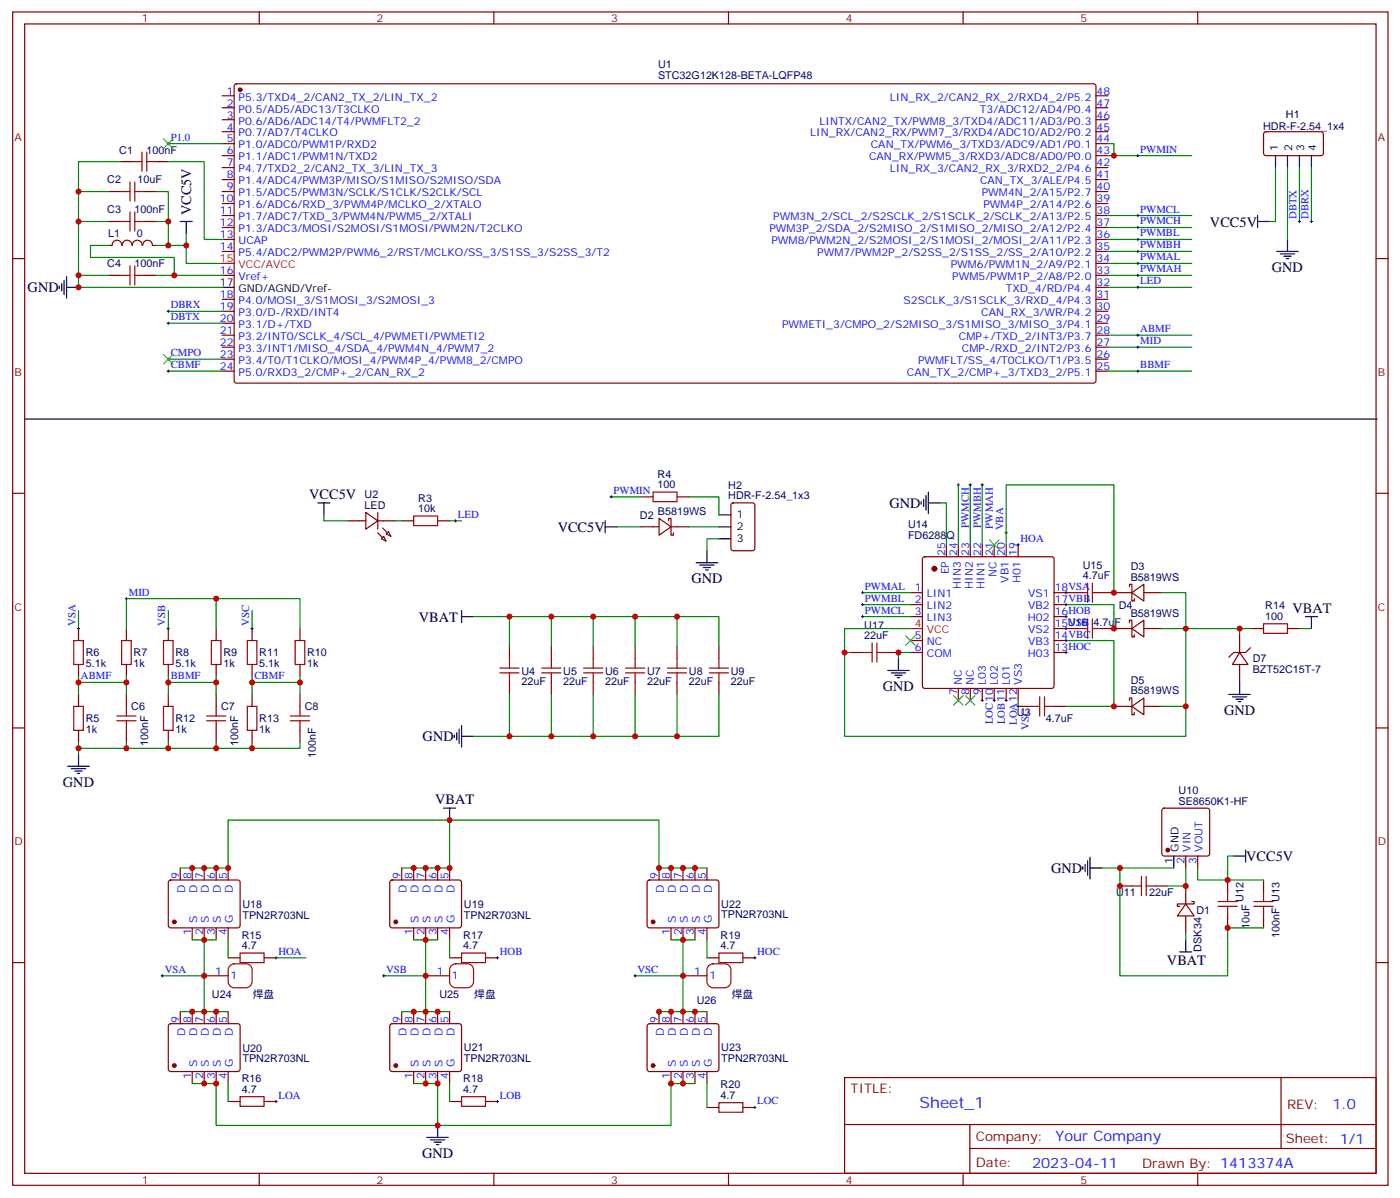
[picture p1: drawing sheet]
<svg xmlns="http://www.w3.org/2000/svg" width="413mm" height="353mm" viewBox="0 0 413 353" stroke-linecap="round" stroke-linejoin="round" font-family="sans-serif">
<g fill="none" stroke="#870000" stroke-width=".35">
<path d="M3.7 3.5h405.4v345.7h-405.4zM7.3 7.1h398.3v338.6h-398.3zM76.4 3.5v3.6M145.6 3.5v3.6M214.7 3.5v3.6M283.8 3.5v3.6M353 3.5v3.6M65.5 28.2h3.5M65.5 31.8h3.5M65.5 35.3h3.5M65.5 38.8h3.5M69.2 24.9l.5-.2h252.9l.4 .7-.1 87.1-.6 .4-252.9-.1-.4-.6v-86.8z"/>
<path d="M323 28.2h3.5M323 31.8h3.5M323 35.3h3.5M323 38.8h3.5M372.6 39l.5-.2 16.5 .1 .4 .6v5.9l-.7 .5-16.5-.1-.4-.6v-5.7zM32 56.4h3.5M35.5 47.6h3.5M42.5 56.4h3.6M46.1 47.6h3.5M65.5 42.3h3.5M65.5 45.9h3.5M65.5 49.4h3.5"/>
<path d="M65.5 52.9h3.5M65.5 56.4h3.5M65.5 60h3.5M323 42.3h3.5M323 45.9h3.5M323 49.4h3.5M323 52.9h3.5M323 56.4h3.5M323 60h3.5M3.7 76.2h3.6M32 65.3h3.5M32 72.3h1"/>
<path d="M33.1 72.3a1.41 1.41 0 0 1 1.4-1.5 1.41 1.41 0 0 1 1.4 1.5M36.1 72.3a1.41 1.41 0 0 1 1.4-1.5 1.41 1.41 0 0 1 1.4 1.5M39 72.3a1.41 1.41 0 0 1 1.4-1.5 1.41 1.41 0 0 1 1.5 1.5M42.1 72.3a1.41 1.41 0 0 1 1.4-1.5 1.41 1.41 0 0 1 1.4 1.5M42.5 65.3h3.6M45 72.3h1.1M65.5 63.5h3.5M65.5 67h3.5M65.5 70.6h3.5M65.5 74.1h3.5M323 63.5h3.5M323 67h3.5"/>
<path d="M323 70.6h3.5M323 74.1h3.5M323 77.6h3.5M405.6 76.2h3.5M32 81.1h3.5M42.5 81.1h3.6M65.5 81.1h3.5M65.5 88.2h3.5M65.5 91.7h3.5M65.5 95.2h3.5M65.5 98.8h3.5M323 81.1h3.5"/>
<path d="M323 88.2h3.5M323 91.7h3.5M323 95.2h3.5M323 98.8h3.5M323 84.7h3.5M65.5 102.3h3.5M65.5 105.8h3.5M65.5 109.4h3.5M323 102.3h3.5M323 105.8h3.5M323 109.4h3.5M3.7 145.3h3.6"/>
<path d="M102.5 153.5h5.3M107.8 151l3.5 2.5-3.5 2.4zM111.3 153.5h5.3M111.3 151v4.9M112.4 158.7l.7-.7 .7 1.5zM113.8 157.3l.7-.7 .7 1.4zM118.4 153.5h3.5M129 153.5h3.5M188.9 146.4h3.6M188.9 155.2h5.3M194.2 152.8l3.6 2.4-3.6 2.5zM197.1 153.5v-.7h.7v4.9h.7v-.7"/>
<path d="M197.8 155.2h5.3M199.5 146.4h3.6M215.6 148.4l.5-.2h5.7l.6 .4 .1 13-.5 .6-5.9 .1-.6-.5-.1-12.9zM405.6 145.3h3.5M268.3 174.6h3.6M268.3 178.2h3.6M272.1 164.2l.5-.2h37.4l.4 .2 .3 .5v37.4l-.3 .5-.4 .2h-37.4l-.5-.2-.2-.5v-37.4zM278.9 160.5v3.5M282.4 160.5v3.5M286 160.5v3.5M289.5 160.5v3.5M293 160.5v3.5"/>
<path d="M296.5 160.5v3.5M300.1 160.5v3.5M310.7 174.6h7M310.7 178.2h3.5M324.8 174.6h8.8M332.9 172.9v-.7h.7v4.9h.7v-.7M333.6 174.6l3.5-2.4v4.9zM337.1 174.6h5.3M23.1 185.2v3.5M23.1 195.8v3.5M37.3 185.2v3.5M37.3 195.8v3.5"/>
<path d="M49.6 185.2v3.5M49.6 195.8v3.5M63.7 185.2v3.5M63.7 195.8v3.5M74.3 185.2v3.5M74.3 195.8v3.5M88.4 185.2v3.5M88.4 195.8v3.5M150.1 190.5v3.5M162.5 190.5v3.5M174.8 190.5v3.5M187.2 190.5v3.5"/>
<path d="M199.5 190.5v3.5M211.9 190.5v3.5M250.7 192.3h3.5M261.3 192.3h3.5M268.3 181.7h3.6M268.3 188.7h3.6M268.3 192.3h3.6M310.7 181.7h3.5M310.7 188.7h3.5M310.7 192.3h3.5M310.7 185.2h7M324.8 185.2h8.8"/>
<path d="M332.9 183.4v-.7h.7v5h.7v-.7M333.6 185.2l3.5-2.5v5zM337.1 185.2h5.3M365.3 192.3l2.5 3.5h-4.6zM365.3 187v5.3M365.3 195.8v5.3M368.5 190.9l-1.4 1.4h-3.5l-1.4 1.4M368.9 185.2h3.5M379.4 185.2h3.6M3.7 214.5h3.6M23.1 204.6v3.5M23.1 215.2v3.5"/>
<path d="M37.3 204.6v3.5M37.3 215.2v3.5M49.6 204.6v3.5M49.6 215.2v3.5M63.7 204.6v3.5M63.7 215.2v3.5M74.3 204.6v3.5M74.3 215.2v3.5M88.4 204.6v3.5M88.4 215.2v3.5M150.1 201.1v3.5M162.5 201.1v3.5"/>
<path d="M174.8 201.1v3.5M187.2 201.1v3.5M199.5 201.1v3.5M211.9 201.1v3.5M282.4 202.8v3.6M286 202.8v3.6M289.5 202.8v3.6M293 202.8v3.6M296.5 202.8v3.6M300.1 202.8v3.6M300.1 208.1h3.5M310.7 208.1h3.5"/>
<path d="M328.3 208.1h5.3M332.9 206.4v-.7h.7v4.9h.7v-.7M333.6 208.1l3.5-2.4v4.9zM337.1 208.1h5.3M405.6 214.5h3.5M342.6 238.3l.5-.2h12.7l.5 .2 .2 .5v12.7l-.2 .5-.5 .2h-12.7l-.5-.2-.2-.5v-12.7zM49.8 259.5l.5-.2h20l.5 .7-.1 13-.6 .4-20.1-.1-.4-.6v-12.7zM53.1 255.8v3.5M56.7 255.8v3.5M60.2 255.8v3.5M63.7 255.8v3.5M67.2 255.8v3.5"/>
<path d="M115.1 259.5l.5-.2h20l.4 .7v13l-.7 .4-20-.1-.4-.6v-12.7zM118.4 255.8v3.5M121.9 255.8v3.5M125.4 255.8v3.5M129 255.8v3.5M132.5 255.8v3.5M190.9 259.5l.5-.2h20l.5 .7-.1 13-.6 .4-20.1-.1-.4-.6v-12.7zM194.2 255.8v3.5M197.8 255.8v3.5M201.3 255.8v3.5M204.8 255.8v3.5M208.4 255.8v3.5"/>
<path d="M349.5 252.2v3.6M353 252.2v3.6M361.8 259.3v3.5M372.4 259.3v3.5M56.7 273.4v3.5M60.2 273.4v3.5M63.7 273.4v3.5M67.2 273.4v3.5M121.9 273.4v3.5M125.4 273.4v3.5M129 273.4v3.5M132.5 273.4v3.5"/>
<path d="M197.8 273.4v3.5M201.3 273.4v3.5M204.8 273.4v3.5M208.4 273.4v3.5M330.1 261.1h3.5M340.6 261.1h3.6M349.5 266.3l2.4 3.6h-4.9zM349.5 261.1v5.2M349.5 269.9v5.3M351.2 265.6h.7v.7h-4.9v.8h.7M361.8 269.9v3.5M372.4 269.9v3.5"/>
<path d="M3.7 283.6h3.6M53.1 298.1v3.5M56.7 298.1v3.5M60.2 298.1v3.5M60.2 287.5h7M63.7 298.1v3.5M67.2 298.1v3.5M67.2 282.2h3.6M77.8 282.2h3.6M118.4 298.1v3.5M121.9 298.1v3.5M125.4 298.1v3.5"/>
<path d="M125.4 287.5h7.1M129 298.1v3.5M132.5 298.1v3.5M132.5 282.2h3.5M143.1 282.2h3.5M194.2 298.1v3.5M197.8 298.1v3.5M201.3 298.1v3.5M201.3 287.5h7.1M204.8 298.1v3.5M208.4 298.1v3.5M208.4 282.2h3.5"/>
<path d="M218.9 282.2h3.6M405.6 283.6h3.5M49.8 301.8l.5-.2 20 .1 .5 .6-.1 13-.6 .4h-20.1l-.4-.7v-12.7zM56.7 315.7v3.6M60.2 315.7v3.6M63.7 315.7v3.6M67.2 315.7v3.6M115.1 301.8l.5-.2 20 .1 .4 .6v13l-.7 .4h-20l-.4-.7v-12.7zM121.9 315.7v3.6M125.4 315.7v3.6M129 315.7v3.6M132.5 315.7v3.6"/>
<path d="M190.9 301.8l.5-.2 20 .1 .5 .6-.1 13-.6 .4h-20.1l-.4-.7v-12.7zM197.8 315.7v3.6M201.3 315.7v3.6M204.8 315.7v3.6M208.4 315.7v3.6M248.9 317.5h156.7v28.2h-156.7zM377.5 317.5l.1 20.9M67.2 324.6h3.6M77.8 324.6h3.6M132.5 324.6h3.5M143.1 324.6h3.5M208.4 326.3h3.5"/>
<path d="M218.9 326.3h3.6M249 331.3h156.4M285.8 338.4h119.6M285.8 331.3v14.2M76.4 345.7v3.5M145.6 345.7v3.5M214.7 345.7v3.5M283.8 345.7v3.5M353 345.7v3.5"/>
</g>
<g fill="#870000" stroke="#870000" stroke-width=".35">
<path d="M112.7 155.6l1.5 1.4z"/>
<path d="M111.3 157l1.4 1.4z"/>
<circle cx="70.8" cy="26.5" r=".53"/>
<circle cx="344.2" cy="250.5" r=".53"/>
<circle cx="275.4" cy="167.6" r=".71"/>
<circle cx="51.4" cy="271.6" r=".53"/>
<circle cx="116.6" cy="271.6" r=".53"/>
<circle cx="51.4" cy="314" r=".53"/>
<circle cx="116.6" cy="314" r=".53"/>
<circle cx="192.5" cy="271.6" r=".53"/>
<circle cx="192.5" cy="314" r=".53"/>
</g>
<path d="M65.5 77.6h3.5M268.3 185.2h3.6" fill="none" stroke="#f00" stroke-width=".35"/>
<g fill="none" stroke="#000" stroke-width=".35">
<path d="M375.9 45.9v3.5M379.4 45.9v3.5M383 45.9v3.5M386.5 45.9v3.5M53.1 65.3h3.6M54.9 65.3v3.5M370.6 65.3h3.6M370.6 63.5v3.5M376.3 74.1h6.3M377.3 74.8h4.3M378.4 75.5h2.1M379.1 76.2h.7"/>
<path d="M379.4 70.6v3.5M17.5 84.3v.7M18.2 83.6v2.1M18.9 82.6v4.2M19.6 84.7h3.5M19.6 81.5v6.3M65.5 84.7h3.5M7.3 123.5h398.6M93.7 148.2h3.5M95.5 148.2v3.5M178.4 155.2h3.5M178.4 153.5v3.5"/>
<path d="M211.9 158.7h3.5M211.9 151.7h3.5M211.9 155.2h3.5M271.5 147.8v.7M272.2 147.1v2.1M272.9 146v4.3M273.6 148.2h3.5M273.6 145v6.3M136 179.9v3.5M205.2 165.8h6.3M206.2 166.5h4.3M207.3 167.2h2.1"/>
<path d="M208 167.9h.7M208.4 162.3v3.5M136 181.7h3.6M261.6 197.6h6.4M262.7 198.3h4.2M263.7 199h2.2M264.4 199.7h.7M264.8 194v3.6M384.7 181.7h3.6M386.5 181.7v3.5M133.9 216.6v.7M134.6 215.9v2.1"/>
<path d="M135.3 214.8v4.3M136 213.8v6.3M136 217h3.6M362.2 204.6h6.3M363.2 205.3h4.3M364.3 206h2.1M365 206.7h.7M365.3 201.1v3.5M20 225.8h6.3M21 226.5h4.3M22.1 227.2h2.1M22.8 227.9h.7"/>
<path d="M23.1 222.2v3.6M130.7 238.1h3.6M132.5 238.1v3.6M319.1 255.4v.7M319.8 254.7v2.1M320.5 253.6v4.3M321.2 255.8h3.6M321.2 252.6v6.3M345.9 252.2v3.6M363.6 252.2h3.5M367.1 250.5v3.5M349.5 276.9v3.6"/>
<path d="M347.7 280.5h3.5M125.8 335.1h6.4M126.9 335.8h4.2M127.9 336.5h2.1M128.6 337.3h.7M129 331.6v3.5"/>
</g>
<g fill="none" stroke="#a10000" stroke-width=".35">
<path d="M35.5 56.4h2.8M38.3 53.6v5.7M39 47.6h2.8M39.7 53.6v5.7M39.7 56.4h2.8M41.8 44.8v5.6M43.3 47.6h2.8M43.3 44.8v5.6M35.5 65.3h2.8M38.3 62.4v5.7M38.3 78.3v5.7M39.7 62.4v5.7"/>
<path d="M39.7 78.3v5.7M39.7 65.3h2.8M35.5 81.1h2.8M39.7 81.1h2.8M121.9 152h7.1v2.9h-7.1zM192.5 145h7v2.8h-7zM317.7 174.6h2.8M320.5 171.8v5.6M321.9 174.6h2.9M321.9 171.8v5.6M21.7 188.7h2.9v7.1h-2.9zM35.8 188.7h2.9v7.1h-2.9z"/>
<path d="M48.2 188.7h2.8v7.1h-2.8zM62.3 188.7h2.8v7.1h-2.8zM72.9 188.7h2.8v7.1h-2.8zM87 188.7h2.8v7.1h-2.8zM147.3 196.8h5.7M147.3 198.3h5.7M150.1 194v2.8M150.1 198.3v2.8M159.7 196.8h5.6M159.7 198.3h5.6M162.5 194v2.8M162.5 198.3v2.8"/>
<path d="M172 196.8h5.7M172 198.3h5.7M174.8 194v2.8M174.8 198.3v2.8M184.4 196.8h5.6M184.4 198.3h5.6M187.2 194v2.8M187.2 198.3v2.8M196.7 196.8h5.7M196.7 198.3h5.7M199.5 194v2.8M199.5 198.3v2.8"/>
<path d="M209.1 196.8h5.6M209.1 198.3h5.6M211.9 194v2.8M211.9 198.3v2.8M254.2 192.3h2.8M257 189.4v5.7M258.4 189.4v5.7M258.4 192.3h2.9M317.7 185.2h2.8M320.5 182.4v5.6M321.9 182.4v5.6M321.9 185.2h2.9"/>
<path d="M372.4 183.8h7v2.8h-7zM21.7 208.1h2.9v7.1h-2.9zM34.4 212.4h5.7M34.4 211h5.7M37.3 208.1v2.9M37.3 212.4v2.8M48.2 208.1h2.8v7.1h-2.8zM60.9 212.4h5.6M60.9 211h5.6M63.7 208.1v2.9M63.7 212.4v2.8M72.9 208.1h2.8v7.1h-2.8z"/>
<path d="M85.6 212.4h5.6M85.6 211h5.6M88.4 208.1v2.9M88.4 212.4v2.8M303.6 208.1h2.8M306.4 205.3v5.7M307.8 208.1h2.9M307.8 205.3v5.7M336.4 258.2v5.7M337.8 258.2v5.7M333.6 261.1h2.8M337.8 261.1h2.8"/>
<path d="M359 265.6h5.6M359 267.1h5.6M361.8 262.8v2.8M361.8 267.1v2.8M369.6 265.6h5.6M369.6 267.1h5.6M372.4 262.8v2.8M372.4 267.1v2.8M70.8 280.8h7v2.8h-7zM136 280.8h7.1v2.8h-7.1zM211.9 280.8h7v2.8h-7zM70.8 323.1h7v2.9h-7z"/>
<path d="M136 323.1h7.1v2.9h-7.1zM211.9 324.9h7v2.8h-7z"/>
</g>
<g fill="none" stroke="#008700" stroke-width=".35">
<path d="M23.1 56.4h8.9M35.5 47.6h-12.4v37.1h42.4M46.1 56.4h3.5v15.9M49.6 47.6h10.6v23h5.3M49.6 42.3h15.9M326.5 42.3h1.8v3.6M326.5 45.9h24.7M375.9 49.4v15.9h-1.7M379.4 49.4v21.2M383 49.4v15.9M386.5 49.4v15.9M23.1 65.3h8.9"/>
<path d="M32 72.3h-5.3v3.5h24.7v5.3M46.1 65.3h3.5M46.1 72.3h8.8M54.9 68.8v8.8h10.6M326.5 70.6h24.7M326.5 74.1h24.7M326.5 77.6h24.7M326.5 63.5h24.7M326.5 67h24.7M23.1 81.1h8.9M46.1 81.1h19.4M49.6 91.7h15.9"/>
<path d="M49.6 95.2h15.9M326.5 81.1h24.7M326.5 84.7h24.7M326.5 98.8h24.7M49.6 105.8h15.9M49.6 109.4h15.9M326.5 109.4h24.7M326.5 102.3h24.7M95.5 151.7v1.8h7M116.6 153.5h1.8M132.5 153.5h3.5M180.1 146.4h8.8"/>
<path d="M181.9 155.2h7M203.1 146.4h8.8v5.3M203.1 155.2h8.8M211.9 158.7h-3.5v3.6M277.1 148.2h1.8v12.3M282.4 142.9v17.6M286 142.9v17.6M289.5 142.9v17.6M23.1 179.9v5.3M49.6 179.9v5.3M63.7 176.4v8.8M74.3 179.9v5.3"/>
<path d="M254.2 174.6h14.1M254.2 178.2h14.1M296.5 160.5v-17.6h31.8v31.7M314.2 178.2h14.1v7M342.4 174.6h7.1v10.6h-7.1M23.1 199.3v1.8h14.2v3.5M37.3 185.2v-8.8h51.1v8.8M37.3 199.3v1.8M49.6 199.3v1.8h14.1v3.5M63.7 199.3v1.8M74.3 199.3v1.8h14.1v3.5M88.4 199.3v1.8"/>
<path d="M139.6 181.7h10.5M162.5 181.7h-12.4v8.8M174.8 181.7h-12.3v8.8M187.2 181.7h-12.4v8.8M199.5 190.5v-8.8h12.4v8.8M199.5 181.7h-12.3v8.8M248.9 192.3h1.8M254.2 181.7h14.1M268.3 192.3h-3.5v1.7M268.3 185.2h-19.4v31.8h100.6v-8.9M314.2 188.7h14.1v19.4h-14.1M365.3 185.2h-15.8v22.9h-7.1"/>
<path d="M368.9 185.2h-3.6v1.8M383 185.2h3.5M23.1 201.1v3.5M23.1 218.7v3.5M37.3 218.7v1.8h-14.2M49.6 218.7v1.8h-12.3M49.6 201.1v3.5M63.7 218.7v1.8h-14.1M74.3 218.7v1.8h-10.6M74.3 201.1v3.5M88.4 218.7v1.8h-14.1M139.6 217h10.5"/>
<path d="M150.1 204.6v12.4h12.4M162.5 204.6v12.4h12.3M174.8 204.6v12.4h12.4M187.2 204.6v12.4h12.3M199.5 204.6v12.4h12.4v-12.4M300.1 206.4v1.7M53.1 255.8h14.1v-14.1h65.3v14.1h-14.1M132.5 241.7h61.7v14.1h14.2M324.8 255.8h21.1M330.1 255.8v31.7h31.7v-14.1h10.6M349.5 255.8v5.3h-5.3M353 255.8v3.5h19.4"/>
<path d="M363.6 252.2h-1.8v7.1M56.7 276.9h3.5v21.2M60.2 276.9h3.5M67.2 276.9v5.3M121.9 276.9h3.5v21.2h-7M125.4 276.9h3.6M132.5 276.9v5.3M197.8 276.9h3.5v21.2h-7.1v1.8M201.3 276.9h3.5M208.4 276.9v5.3M349.5 275.2v1.7M47.8 287.5h12.4"/>
<path d="M53.1 298.1h14.1M81.4 282.2h8.8M113.1 287.5h12.3M125.4 298.1h7.1M187.2 287.5h14.1M201.3 298.1h7.1M56.7 319.3h7v12.3h134.1v-12.3h7M67.2 319.3v5.3M121.9 319.3h7.1v12.3M132.5 319.3v5.3M208.4 319.3v7"/>
</g>
<g fill="none" stroke="#000" stroke-width=".29">
<path d="M49.2 42.3h.8M49.6 42v.7M335 45.9h.7M335.4 45.5v.7M335 70.6h.7M335 74.1h.7M335 77.6h.7M335 63.5h.7M335 67h.7M335.4 63.1v.8M335.4 66.7v.7M335.4 70.2v.7"/>
<path d="M335.4 73.7v.7M335.4 77.3v.7M382.6 65.3h.7M383 64.9v.7M386.2 65.3h.7M386.5 64.9v.7M49.2 91.7h.8M49.2 95.2h.8M49.6 91.4v.7M49.6 94.9v.7M335 81.1h.7M335 84.7h.7"/>
<path d="M335 98.8h.7M335.4 80.8v.7M335.4 84.3v.7M335.4 98.4v.7M49.2 105.8h.8M49.2 109.4h.8M49.6 105.5v.7M49.6 109v.7M335 109.4h.7M335 102.3h.7M335.4 102v.7M335.4 109v.7"/>
<path d="M133.9 153.5h.7M134.3 153.1v.7M179.8 146.4h.7M180.1 146v.8M282.1 142.9h.7M282.4 142.5v.7M285.6 142.9h.7M286 142.5v.7M289.1 142.9h.7M289.5 142.5v.7M296.2 157h.7M296.5 156.6v.7"/>
<path d="M36.9 176.4h.7M37.3 176v.7M253.9 174.6h.7M253.9 178.2h.7M254.2 174.3v.7M254.2 177.8v.7M299.7 160.5h.7M300.1 160.2v.7M313.8 174.6h.7M313.8 178.2h.7M314.2 174.3v.7M314.2 177.8v.7"/>
<path d="M22.8 185.2h.7M23.1 184.9v.7M49.2 185.2h.8M49.6 184.9v.7M73.9 185.2h.7M74.3 184.9v.7M253.9 181.7h.7M254.2 181.3v.7M313.8 185.2h.7M313.8 181.7h.7M313.8 192.3h.7M313.8 188.7h.7"/>
<path d="M314.2 181.3v.7M314.2 184.9v.7M314.2 188.4v.7M314.2 191.9v.7M22.8 201.1h.7M23.1 200.7v.7M49.2 201.1h.8M49.6 200.7v.7M73.9 201.1h.7M74.3 200.7v.7M289.1 206.4h.7M289.5 206v.7"/>
<path d="M292.7 206.4h.7M293 206v.7M296.2 206.4h.7M296.5 206v.7M299.7 208.1h.7M300.1 207.8v.7M47.5 287.5h.7M47.8 287.2v.7M81 282.2h.7M81.4 281.9v.7M112.7 287.5h.8M113.1 287.2v.7"/>
<path d="M146.3 282.2h.7M146.6 281.9v.7M186.8 287.5h.7M187.2 287.2v.7M222.1 282.2h.7M222.5 281.9v.7M81 324.6h.7M81.4 324.2v.7M146.3 324.6h.7M146.6 324.2v.7M222.1 326.3h.7M222.5 326v.7"/>
</g>
<path d="M48.2 40.9l2.8 2.8M51 40.9l-2.8 2.8M48.2 104.4l2.8 2.8M51 104.4l-2.8 2.8M291.6 159.1l2.8 2.8M294.4 159.1l-2.8 2.8M266.9 187.3l2.8 2.8M269.7 187.3l-2.8 2.8M281 205l2.8 2.8M283.8 205l-2.8 2.8M284.6 205l2.8 2.8M287.4 205l-2.8 2.8" fill="none" stroke="#3c3" stroke-width=".35"/>
<path d="M67.8 284.5l1.2-.5h3.5a1.76 1.76 0 0 1 1.8 1.7v3.6a1.89 1.89 0 0 1-1.8 1.7h-3.5a1.89 1.89 0 0 1-1.8-1.7v-3.6zM133.1 284.5l1.2-.5h3.5a1.76 1.76 0 0 1 1.8 1.7v3.6a1.89 1.89 0 0 1-1.8 1.7h-3.5a1.89 1.89 0 0 1-1.8-1.7v-3.6zM208.9 284.5l1.2-.5h3.5a1.76 1.76 0 0 1 1.8 1.7v3.6a1.89 1.89 0 0 1-1.8 1.7h-3.5a1.89 1.89 0 0 1-1.7-1.7v-3.6z" fill="none" stroke="#630" stroke-width=".35"/>
<g fill="#c00">
<circle cx="23.1" cy="81.1" r=".88"/>
<circle cx="23.1" cy="56.4" r=".88"/>
<circle cx="23.1" cy="65.3" r=".88"/>
<circle cx="54.9" cy="72.3" r=".88"/>
<circle cx="49.6" cy="72.3" r=".88"/>
<circle cx="49.6" cy="65.3" r=".88"/>
<circle cx="51.4" cy="81.1" r=".88"/>
<circle cx="328.3" cy="45.9" r=".88"/>
<circle cx="23.1" cy="84.7" r=".88"/>
<circle cx="23.1" cy="220.5" r=".88"/>
<circle cx="37.3" cy="220.5" r=".88"/>
<circle cx="49.6" cy="220.5" r=".88"/>
<circle cx="63.7" cy="220.5" r=".88"/>
<circle cx="74.3" cy="220.5" r=".88"/>
<circle cx="23.1" cy="201.1" r=".88"/>
<circle cx="37.3" cy="201.1" r=".88"/>
<circle cx="63.7" cy="201.1" r=".88"/>
<circle cx="49.6" cy="201.1" r=".88"/>
<circle cx="74.3" cy="201.1" r=".88"/>
<circle cx="88.4" cy="201.1" r=".88"/>
<circle cx="63.7" cy="176.4" r=".88"/>
<circle cx="199.5" cy="181.7" r=".88"/>
<circle cx="187.2" cy="181.7" r=".88"/>
<circle cx="174.8" cy="181.7" r=".88"/>
<circle cx="162.5" cy="181.7" r=".88"/>
<circle cx="199.5" cy="217" r=".88"/>
<circle cx="187.2" cy="217" r=".88"/>
<circle cx="174.8" cy="217" r=".88"/>
<circle cx="162.5" cy="217" r=".88"/>
<circle cx="150.1" cy="217" r=".88"/>
<circle cx="150.1" cy="181.7" r=".88"/>
<circle cx="361.8" cy="259.3" r=".88"/>
<circle cx="349.5" cy="261.1" r=".88"/>
<circle cx="330.1" cy="255.8" r=".88"/>
<circle cx="330.1" cy="261.1" r=".88"/>
<circle cx="361.8" cy="273.4" r=".88"/>
<circle cx="328.3" cy="185.2" r=".88"/>
<circle cx="328.3" cy="208.1" r=".88"/>
<circle cx="349.5" cy="185.2" r=".88"/>
<circle cx="365.3" cy="185.2" r=".88"/>
<circle cx="264.8" cy="192.3" r=".88"/>
<circle cx="132.5" cy="241.7" r=".88"/>
<circle cx="60.2" cy="298.1" r=".88"/>
<circle cx="63.7" cy="298.1" r=".88"/>
<circle cx="129" cy="331.6" r=".88"/>
<circle cx="125.4" cy="298.1" r=".88"/>
<circle cx="201.3" cy="298.1" r=".88"/>
<circle cx="60.2" cy="276.9" r=".88"/>
<circle cx="56.7" cy="298.1" r=".88"/>
<circle cx="125.4" cy="276.9" r=".88"/>
<circle cx="121.9" cy="298.1" r=".88"/>
<circle cx="129" cy="298.1" r=".88"/>
<circle cx="201.3" cy="276.9" r=".88"/>
<circle cx="194.2" cy="298.1" r=".88"/>
<circle cx="197.8" cy="298.1" r=".88"/>
<circle cx="204.8" cy="298.1" r=".88"/>
<circle cx="60.2" cy="287.5" r=".88"/>
<circle cx="125.4" cy="287.5" r=".88"/>
<circle cx="201.3" cy="287.5" r=".88"/>
<circle cx="56.7" cy="255.8" r=".88"/>
<circle cx="60.2" cy="255.8" r=".88"/>
<circle cx="63.7" cy="255.8" r=".88"/>
<circle cx="67.2" cy="255.8" r=".88"/>
<circle cx="121.9" cy="255.8" r=".88"/>
<circle cx="125.4" cy="255.8" r=".88"/>
<circle cx="132.5" cy="255.8" r=".88"/>
<circle cx="129" cy="255.8" r=".88"/>
<circle cx="60.2" cy="319.3" r=".88"/>
<circle cx="63.7" cy="319.3" r=".88"/>
<circle cx="125.4" cy="319.3" r=".88"/>
<circle cx="129" cy="319.3" r=".88"/>
<circle cx="197.8" cy="319.3" r=".88"/>
<circle cx="201.3" cy="319.3" r=".88"/>
<circle cx="328.3" cy="174.6" r=".88"/>
<circle cx="194.2" cy="255.8" r=".88"/>
<circle cx="197.8" cy="255.8" r=".88"/>
<circle cx="201.3" cy="255.8" r=".88"/>
<circle cx="204.8" cy="255.8" r=".88"/>
<circle cx="349.5" cy="208.1" r=".88"/>
<circle cx="248.9" cy="192.3" r=".88"/>
</g>
<text font-size="4.6" fill="#00f" x="271" y="326.5">Sheet_1</text>
<g font-size="4.2">
<text x="56.3" y="63.4" transform="rotate(-90 56.3 63.4)">VCC5V</text>
<text x="356.6" y="66.7">VCC5V</text>
<text x="374.9" y="80.2">GND</text>
<text x="8.1" y="86.1">GND</text>
<text x="91.1" y="147.1">VCC5V</text>
<text x="262.1" y="149.6">GND</text>
<text x="164.4" y="156.7">VCC5V</text>
<text x="203.8" y="171.9">GND</text>
<text x="123.4" y="183.2">VBAT</text>
<text x="381" y="180.6">VBAT</text>
<text x="260.2" y="203.7">GND</text>
<text x="360.8" y="210.7">GND</text>
<text x="124.6" y="218.4">GND</text>
<text x="18.6" y="231.9">GND</text>
<text x="128.3" y="236.9">VBAT</text>
<text x="309.8" y="257.2">GND</text>
<text x="367.3" y="253.7">VCC5V</text>
<text x="343.9" y="284.4">VBAT</text>
<text x="124.4" y="341.2">GND</text>
</g>
<g font-size="4.2" fill="#00f">
<text x="392.7" y="326.8">1.0</text>
<text x="311.1" y="336.3">Your Company</text>
<text x="304.2" y="344.1">2023-04-11</text>
</g>
<g font-size="3.9" fill="#800">
<text x="250.7" y="322.1">TITLE:</text>
<text x="379.3" y="326.8">REV:</text>
<text x="287.6" y="336.3">Company:</text>
<text x="379" y="336.9">Sheet: 1/1</text>
<text x="287.6" y="344">Date:</text>
<text x="336.6" y="344">Drawn By: 1413374A</text>
</g>
<g font-size="3.2" fill="#800">
<text x="41.8" y="6.5">1</text>
<text x="111" y="6.5">2</text>
<text x="180.1" y="6.5">3</text>
<text x="249.3" y="6.5">4</text>
<text x="318.4" y="6.5">5</text>
<text x="4.3" y="41.6">A</text>
<text x="406.1" y="41.6">A</text>
<text x="4.3" y="110.8">B</text>
<text x="406.1" y="110.8">B</text>
<text x="4.3" y="179.9">C</text>
<text x="406.1" y="179.9">C</text>
<text x="4.3" y="249.1">D</text>
<text x="406.1" y="249.1">D</text>
<text x="41.8" y="348.7">1</text>
<text x="111" y="348.7">2</text>
<text x="180.1" y="348.7">3</text>
<text x="249.3" y="348.7">4</text>
<text x="318.4" y="348.7">5</text>
</g>
<g font-size="3.2" fill="#000080">
<text x="194" y="23.4">STC32G12K128-BETA-LQFP48</text>
<text x="194" y="20.1">U1</text>
<text x="379" y="34.8">H1</text>
<text x="372.3" y="38.2">HDR-F-2.54_1x4</text>
<text x="35.1" y="45.2">C1</text>
<text x="43.2" y="45.2">100nF</text>
<text x="31.6" y="54.1">C2</text>
<text x="40.6" y="54.1">10uF</text>
<text x="31.6" y="62.9">C3</text>
<text x="39.6" y="62.9">100nF</text>
<text x="31.9" y="69.9">L1</text>
<text x="40.3" y="69.9">0</text>
<text x="31.6" y="78.8">C4</text>
<text x="39.6" y="78.8">100nF</text>
<text x="193.8" y="143.9">100</text>
<text x="193.8" y="140.9">R4</text>
<text x="107.5" y="149.9">LED</text>
<text x="107.5" y="146.8">U2</text>
<text x="123.3" y="148">R3</text>
<text x="214.6" y="147.1">HDR-F-2.54_1x3</text>
<text x="214.6" y="144.1">H2</text>
<text x="123.3" y="151">10k</text>
<text x="188.6" y="152.8">D2</text>
<text x="193.9" y="151.7">B5819WS</text>
<text x="267.6" y="155.6">U14</text>
<text x="267.6" y="158.7">FD6288Q</text>
<text x="319.1" y="167.7">U15</text>
<text x="319.1" y="170.7">4.7uF</text>
<text x="333.2" y="171.1">B5819WS</text>
<text x="333.2" y="168">D3</text>
<text x="329.7" y="179.3">D4</text>
<text x="372.9" y="179.5">R14</text>
<text x="254.7" y="185.2">U17</text>
<text x="322.3" y="184.6">4.7uF</text>
<text x="333.2" y="181.7">B5819WS</text>
<text x="372.9" y="182.7">100</text>
<text x="254.7" y="188.4">22uF</text>
<text x="25.3" y="196.6">5.1k</text>
<text x="25.3" y="193.4">R6</text>
<text x="39.4" y="196.6">1k</text>
<text x="39.4" y="193.4">R7</text>
<text x="51.7" y="196.6">5.1k</text>
<text x="51.7" y="193.4">R8</text>
<text x="65.8" y="196.6">1k</text>
<text x="65.8" y="193.4">R9</text>
<text x="76.4" y="196.6">5.1k</text>
<text x="76.4" y="193.4">R11</text>
<text x="90.5" y="196.6">1k</text>
<text x="90.5" y="193.4">R10</text>
<text x="369.2" y="195.2">D7</text>
<text x="153.7" y="201.8">22uF</text>
<text x="153.7" y="198.8">U4</text>
<text x="166" y="201.8">22uF</text>
<text x="166" y="198.8">U5</text>
<text x="178.4" y="201.8">22uF</text>
<text x="178.4" y="198.8">U6</text>
<text x="190.7" y="201.8">22uF</text>
<text x="190.7" y="198.8">U7</text>
<text x="203.1" y="201.8">22uF</text>
<text x="203.1" y="198.8">U8</text>
<text x="215.4" y="201.8">22uF</text>
<text x="215.4" y="198.8">U9</text>
<text x="333.2" y="201.4">D5</text>
<text x="369.2" y="198.4">BZT52C15T-7</text>
<text x="38.7" y="209.3">C6</text>
<text x="65.1" y="209.3">C7</text>
<text x="89.8" y="209.3">C8</text>
<text x="333.2" y="204.6">B5819WS</text>
<text x="25.3" y="216">1k</text>
<text x="25.3" y="212.8">R5</text>
<text x="51.7" y="216">1k</text>
<text x="51.7" y="212.8">R12</text>
<text x="76.4" y="216">1k</text>
<text x="76.4" y="212.8">R13</text>
<text x="299.7" y="211.1">U3</text>
<text x="308.2" y="212.8">4.7uF</text>
<text x="43.7" y="219.9" transform="rotate(-90 43.7 219.9)">100nF</text>
<text x="70.2" y="219.9" transform="rotate(-90 70.2 219.9)">100nF</text>
<text x="93.1" y="223.4" transform="rotate(-90 93.1 223.4)">100nF</text>
<text x="347.4" y="234">U10</text>
<text x="347.4" y="237.1">SE8650K1-HF</text>
<text x="328.9" y="264">U11</text>
<text x="338.7" y="264">22uF</text>
<text x="71.5" y="267.5">U18</text>
<text x="136.7" y="267.5">U19</text>
<text x="212.6" y="267.6">U22</text>
<text x="352.6" y="269.2">D1</text>
<text x="366.5" y="265.8" transform="rotate(-90 366.5 265.8)">U12</text>
<text x="71.5" y="270.7">TPN2R703NL</text>
<text x="136.7" y="270.7">TPN2R703NL</text>
<text x="212.6" y="270.6">TPN2R703NL</text>
<text x="368.3" y="273.6" transform="rotate(-90 368.3 273.6)">10uF</text>
<text x="71.3" y="279.8">4.7</text>
<text x="71.3" y="276.7">R15</text>
<text x="136.5" y="279.8">4.7</text>
<text x="136.5" y="276.6">R17</text>
<text x="212.4" y="279.8">4.7</text>
<text x="212.4" y="276.6">R19</text>
<text x="354.1" y="280.4" transform="rotate(-90 354.1 280.4)">DSK34</text>
<text x="377.1" y="276.3" transform="rotate(-90 377.1 276.3)">100nF U13</text>
<text x="62.5" y="294">U24</text>
<text x="74.5" y="294">焊盘</text>
<text x="129.5" y="294">U25</text>
<text x="139.8" y="294">焊盘</text>
<text x="215.6" y="294">焊盘</text>
<text x="205.3" y="295.7">U26</text>
<text x="71.5" y="309.9">U20</text>
<text x="136.7" y="309.8">U21</text>
<text x="212.6" y="309.8">U23</text>
<text x="71.5" y="313">TPN2R703NL</text>
<text x="136.7" y="313">TPN2R703NL</text>
<text x="212.6" y="313">TPN2R703NL</text>
<text x="71.3" y="322.1">4.7</text>
<text x="71.3" y="318.9">R16</text>
<text x="136.5" y="322.1">4.7</text>
<text x="136.5" y="318.9">R18</text>
<text x="212.4" y="323.8">4.7</text>
<text x="212.4" y="320.7">R20</text>
</g>
<g font-size="3.2" fill="#00f">
<text x="66.8" y="27.9">1</text>
<text x="70.3" y="29.6">P5.3/TXD4_2/CAN2_TX_2/LIN_TX_2</text>
<text x="262.3" y="29.6">LIN_RX_2/CAN2_RX_2/RXD4_2/P5.2</text>
<text x="323.2" y="27.9">48</text>
<text x="66.8" y="31.4">2</text>
<text x="66.8" y="34.9">3</text>
<text x="70.3" y="33.2">P0.5/AD5/ADC13/T3CLKO</text>
<text x="288.8" y="33.2">T3/ADC12/AD4/P0.4</text>
<text x="323.2" y="34.9">46</text>
<text x="323.2" y="31.4">47</text>
<text x="50.3" y="41.5">P1.0</text>
<text x="66.8" y="38.5">4</text>
<text x="66.8" y="42">5</text>
<text x="70.3" y="36.7">P0.6/AD6/ADC14/T4/PWMFLT2_2</text>
<text x="70.3" y="40.2">P0.7/AD7/T4CLKO</text>
<text x="238.8" y="40.2">LIN_RX/CAN2_RX/PWM7_3/RXD4/ADC10/AD2/P0.2</text>
<text x="241.6" y="36.7">LINTX/CAN2_TX/PWM8_3/TXD4/ADC11/AD3/P0.3</text>
<text x="323.2" y="42">44</text>
<text x="323.2" y="38.5">45</text>
<text x="66.8" y="45.5">6</text>
<text x="70.3" y="43.7">P1.0/ADC0/PWM1P/RXD2</text>
<text x="70.3" y="47.3">P1.1/ADC1/PWM1N/TXD2</text>
<text x="256.1" y="47.3">CAN_RX/PWM5_3/RXD3/ADC8/AD0/P0.0</text>
<text x="256.6" y="43.7">CAN_TX/PWM6_3/TXD3/ADC9/AD1/P0.1</text>
<text x="323.2" y="45.5">43</text>
<text x="336.1" y="45">PWMIN</text>
<text x="66.8" y="49">7</text>
<text x="66.8" y="52.6">8</text>
<text x="70.3" y="50.8">P4.7/TXD2_2/CAN2_TX_3/LIN_TX_3</text>
<text x="262.3" y="50.8">LIN_RX_3/CAN2_RX_3/RXD2_2/P4.6</text>
<text x="323.2" y="52.6">41</text>
<text x="323.2" y="49">42</text>
<text x="64.8" y="59.6">10</text>
<text x="66.8" y="56.1">9</text>
<text x="70.3" y="54.3">P1.4/ADC4/PWM3P/MISO/S1MISO/S2MISO/SDA</text>
<text x="70.3" y="57.9">P1.5/ADC5/PWM3N/SCLK/S1CLK/S2CLK/SCL</text>
<text x="288.8" y="54.3">CAN_TX_3/ALE/P4.5</text>
<text x="289.4" y="57.9">PWM4N_2/A15/P2.7</text>
<text x="323.2" y="59.6">39</text>
<text x="323.2" y="56.1">40</text>
<text x="64.8" y="63.1">11</text>
<text x="70.3" y="61.4">P1.6/ADC6/RXD_3/PWM4P/MCLKO_2/XTALO</text>
<text x="70.3" y="64.9">P1.7/ADC7/TXD_3/PWM4N/PWM5_2/XTALI</text>
<text x="227.9" y="64.9">PWM3N_2/SCL_2/S2SCLK_2/S1SCLK_2/SCLK_2/A13/P2.5</text>
<text x="289.8" y="61.4">PWM4P_2/A14/P2.6</text>
<text x="323.2" y="63.1">38</text>
<text x="336.1" y="62.6">PWMCL</text>
<text x="382.1" y="64.6" transform="rotate(-90 382.1 64.6)">DBTX</text>
<text x="385.6" y="64.6" transform="rotate(-90 385.6 64.6)">DBRX</text>
<text x="64.8" y="66.7">12</text>
<text x="64.8" y="70.2">13</text>
<text x="70.3" y="68.4">P1.3/ADC3/MOSI/S2MOSI/S1MOSI/PWM2N/T2CLKO</text>
<text x="70.3" y="72">UCAP</text>
<text x="226.8" y="68.4">PWM3P_2/SDA_2/S2MISO_2/S1MISO_2/MISO_2/A12/P2.4</text>
<text x="227.4" y="72">PWM8/PWM2N_2/S2MOSI_2/S1MOSI_2/MOSI_2/A11/P2.3</text>
<text x="323.2" y="70.2">36</text>
<text x="323.2" y="66.7">37</text>
<text x="336.1" y="69.7">PWMBL</text>
<text x="336.1" y="66.1">PWMCH</text>
<text x="64.8" y="73.7">14</text>
<text x="70.3" y="75.5">P5.4/ADC2/PWM2P/PWM6_2/RST/MCLKO/SS_3/S1SS_3/S2SS_3/T2</text>
<text x="240.8" y="75.5">PWM7/PWM2P_2/S2SS_2/S1SS_2/SS_2/A10/P2.2</text>
<text x="323.2" y="77.3">34</text>
<text x="323.2" y="73.7">35</text>
<text x="336.1" y="73.2">PWMBH</text>
<text x="336.1" y="76.7">PWMAL</text>
<text x="64.8" y="80.8">16</text>
<text x="70.3" y="82.6">Vref+</text>
<text x="280.2" y="79">PWM6/PWM1N_2/A9/P2.1</text>
<text x="280.7" y="82.6">PWM5/PWM1P_2/A8/P2.0</text>
<text x="323.2" y="80.8">33</text>
<text x="336.1" y="80.3">PWMAH</text>
<text x="336.1" y="83.8">LED</text>
<text x="64.8" y="87.8">18</text>
<text x="70.3" y="89.6">P4.0/MOSI_3/S1MOSI_3/S2MOSI_3</text>
<text x="266.3" y="89.6">S2SCLK_3/S1SCLK_3/RXD_4/P4.3</text>
<text x="296.5" y="86.1">TXD_4/RD/P4.4</text>
<text x="323.2" y="87.8">31</text>
<text x="323.2" y="84.3">32</text>
<text x="50.3" y="90.8">DBRX</text>
<text x="50.3" y="94.4">DBTX</text>
<text x="64.8" y="91.4">19</text>
<text x="64.8" y="94.9">20</text>
<text x="70.3" y="93.1">P3.0/D-/RXD/INT4</text>
<text x="289.2" y="93.1">CAN_RX_3/WR/P4.2</text>
<text x="323.2" y="94.9">29</text>
<text x="323.2" y="91.4">30</text>
<text x="64.8" y="98.4">21</text>
<text x="64.8" y="102">22</text>
<text x="70.3" y="96.7">P3.1/D+/TXD</text>
<text x="70.3" y="100.2">P3.2/INT0/SCLK_4/SCL_4/PWMETI/PWMETI2</text>
<text x="230.5" y="96.7">PWMETI_3/CMPO_2/S2MISO_3/S1MISO_3/MISO_3/P4.1</text>
<text x="282.6" y="100.2">CMP+/TXD_2/INT3/P3.7</text>
<text x="323.2" y="102">27</text>
<text x="323.2" y="98.4">28</text>
<text x="336.1" y="97.9">ABMF</text>
<text x="336.1" y="101.4">MID</text>
<text x="50.3" y="105">CMPO</text>
<text x="64.8" y="105.5">23</text>
<text x="70.3" y="103.7">P3.3/INT1/MISO_4/SDA_4/PWM4N_4/PWM7_2</text>
<text x="70.3" y="107.2">P3.4/T0/T1CLKO/MOSI_4/PWM4P_4/PWM8_2/CMPO</text>
<text x="270.6" y="107.2">PWMFLT/SS_4/T0CLKO/T1/P3.5</text>
<text x="283.5" y="103.7">CMP-/RXD_2/INT2/P3.6</text>
<text x="323.2" y="105.5">26</text>
<text x="50.3" y="108.5">CBMF</text>
<text x="64.8" y="109">24</text>
<text x="70.3" y="110.8">P5.0/RXD3_2/CMP+_2/CAN_RX_2</text>
<text x="267.3" y="110.8">CAN_TX_2/CMP+_3/TXD3_2/P5.1</text>
<text x="323.2" y="109">25</text>
<text x="336.1" y="108.5">BBMF</text>
<text x="180.8" y="145.5">PWMIN</text>
<text x="135" y="152.6">LED</text>
<text x="285.6" y="155.5" transform="rotate(-90 285.6 155.5)">PWMCH</text>
<text x="289.1" y="155.5" transform="rotate(-90 289.1 155.5)">PWMBH</text>
<text x="292.6" y="155.7" transform="rotate(-90 292.6 155.7)">PWMAH</text>
<text x="295.7" y="156.3" transform="rotate(-90 295.7 156.3)">VBA</text>
<text x="300.8" y="159.6">HOA</text>
<text x="278.6" y="163.9" transform="rotate(-90 278.6 163.9)">25</text>
<text x="282.1" y="163.9" transform="rotate(-90 282.1 163.9)">24</text>
<text x="285.6" y="163.9" transform="rotate(-90 285.6 163.9)">23</text>
<text x="289.1" y="163.9" transform="rotate(-90 289.1 163.9)">22</text>
<text x="292.7" y="163.9" transform="rotate(-90 292.7 163.9)">21</text>
<text x="296.2" y="163.9" transform="rotate(-90 296.2 163.9)">20</text>
<text x="299.7" y="163.9" transform="rotate(-90 299.7 163.9)">19</text>
<text x="254.9" y="173.7">PWMAL</text>
<text x="279.6" y="169.3" transform="rotate(-90 279.6 169.3)">EP</text>
<text x="283.1" y="173.5" transform="rotate(-90 283.1 173.5)">HIN3</text>
<text x="286.7" y="173.5" transform="rotate(-90 286.7 173.5)">HIN2</text>
<text x="290.2" y="173.5" transform="rotate(-90 290.2 173.5)">HIN1</text>
<text x="293.7" y="169.9" transform="rotate(-90 293.7 169.9)">NC</text>
<text x="297.3" y="171.7" transform="rotate(-90 297.3 171.7)">VB1</text>
<text x="300.8" y="171.8" transform="rotate(-90 300.8 171.8)">H01</text>
<text x="38" y="175.5">MID</text>
<text x="254.9" y="177.3">PWMBL</text>
<text x="269.7" y="174.3">1</text>
<text x="269.7" y="177.8">2</text>
<text x="273.2" y="176">LIN1</text>
<text x="273.2" y="179.6">LIN2</text>
<text x="303" y="179.6">VB2</text>
<text x="303" y="176">VS1</text>
<text x="310.8" y="177.8">17VBB</text>
<text x="310.8" y="174.3">18VSA</text>
<text x="22.3" y="184.5" transform="rotate(-90 22.3 184.5)">VSA</text>
<text x="48.7" y="184.5" transform="rotate(-90 48.7 184.5)">VSB</text>
<text x="73.4" y="184.5" transform="rotate(-90 73.4 184.5)">VSC</text>
<text x="254.9" y="180.8">PWMCL</text>
<text x="269.7" y="181.3">3</text>
<text x="273.2" y="183.1">LIN3</text>
<text x="302.9" y="183.1">H02</text>
<text x="310.8" y="184.9">15U16</text>
<text x="310.8" y="181.3">16HOB</text>
<text x="314.9" y="184.3">VSB</text>
<text x="269.7" y="188.4">5</text>
<text x="269.7" y="191.9">6</text>
<text x="273.2" y="190.1">NC</text>
<text x="303" y="190.1">VB3</text>
<text x="303" y="186.6">VS2</text>
<text x="310.8" y="191.9">13HOC</text>
<text x="310.8" y="188.4">14VBC</text>
<text x="273.2" y="193.7">COM</text>
<text x="302.9" y="193.7">H03</text>
<text x="23.8" y="200.2">ABMF</text>
<text x="50.3" y="200.2">BBMF</text>
<text x="75" y="200.2">CBMF</text>
<text x="283.5" y="201.8" transform="rotate(-90 283.5 201.8)">NC</text>
<text x="287" y="201.8" transform="rotate(-90 287 201.8)">NC</text>
<text x="290.5" y="201.8" transform="rotate(-90 290.5 201.8)">L03</text>
<text x="294.1" y="201.8" transform="rotate(-90 294.1 201.8)">L02</text>
<text x="297.6" y="201.8" transform="rotate(-90 297.6 201.8)">L01</text>
<text x="301.1" y="201.8" transform="rotate(-90 301.1 201.8)">VS3</text>
<text x="282.1" y="204.7" transform="rotate(-90 282.1 204.7)">7</text>
<text x="285.6" y="204.7" transform="rotate(-90 285.6 204.7)">8</text>
<text x="289.1" y="204.7" transform="rotate(-90 289.1 204.7)">9</text>
<text x="292.6" y="213.4" transform="rotate(-90 292.6 213.4)">LOC10</text>
<text x="296.1" y="213.4" transform="rotate(-90 296.1 213.4)">LOB11</text>
<text x="299.7" y="213.6" transform="rotate(-90 299.7 213.6)">LOA12</text>
<text x="303.2" y="215" transform="rotate(-90 303.2 215)">VSC</text>
<text x="350.9" y="250.9" transform="rotate(-90 350.9 250.9)">VIN</text>
<text x="354.4" y="250.9" transform="rotate(-90 354.4 250.9)">VOUT</text>
<text x="349.1" y="254.4" transform="rotate(-90 349.1 254.4)">2</text>
<text x="352.6" y="254.4" transform="rotate(-90 352.6 254.4)">3</text>
<text x="52.8" y="259.1" transform="rotate(-90 52.8 259.1)">9</text>
<text x="54.5" y="263" transform="rotate(-90 54.5 263)">D</text>
<text x="56.3" y="259.1" transform="rotate(-90 56.3 259.1)">8</text>
<text x="58.1" y="263" transform="rotate(-90 58.1 263)">D</text>
<text x="59.8" y="259.1" transform="rotate(-90 59.8 259.1)">7</text>
<text x="61.6" y="263" transform="rotate(-90 61.6 263)">D</text>
<text x="63.4" y="259.1" transform="rotate(-90 63.4 259.1)">6</text>
<text x="65.1" y="263" transform="rotate(-90 65.1 263)">D</text>
<text x="66.9" y="259.1" transform="rotate(-90 66.9 259.1)">5</text>
<text x="68.7" y="263" transform="rotate(-90 68.7 263)">D</text>
<text x="118" y="259.1" transform="rotate(-90 118 259.1)">9</text>
<text x="119.8" y="263" transform="rotate(-90 119.8 263)">D</text>
<text x="121.6" y="259.1" transform="rotate(-90 121.6 259.1)">8</text>
<text x="123.3" y="263" transform="rotate(-90 123.3 263)">D</text>
<text x="125.1" y="259.1" transform="rotate(-90 125.1 259.1)">7</text>
<text x="126.9" y="263" transform="rotate(-90 126.9 263)">D</text>
<text x="128.6" y="259.1" transform="rotate(-90 128.6 259.1)">6</text>
<text x="130.4" y="263" transform="rotate(-90 130.4 263)">D</text>
<text x="132.2" y="259.1" transform="rotate(-90 132.2 259.1)">5</text>
<text x="133.9" y="263" transform="rotate(-90 133.9 263)">D</text>
<text x="193.9" y="259.1" transform="rotate(-90 193.9 259.1)">9</text>
<text x="195.7" y="263" transform="rotate(-90 195.7 263)">D</text>
<text x="197.4" y="259.1" transform="rotate(-90 197.4 259.1)">8</text>
<text x="199.2" y="263" transform="rotate(-90 199.2 263)">D</text>
<text x="200.9" y="259.1" transform="rotate(-90 200.9 259.1)">7</text>
<text x="202.7" y="263" transform="rotate(-90 202.7 263)">D</text>
<text x="204.5" y="259.1" transform="rotate(-90 204.5 259.1)">6</text>
<text x="206.2" y="263" transform="rotate(-90 206.2 263)">D</text>
<text x="208" y="259.1" transform="rotate(-90 208 259.1)">5</text>
<text x="209.8" y="263" transform="rotate(-90 209.8 263)">D</text>
<text x="56.3" y="275.6" transform="rotate(-90 56.3 275.6)">1</text>
<text x="58.1" y="272.1" transform="rotate(-90 58.1 272.1)">S</text>
<text x="59.8" y="275.6" transform="rotate(-90 59.8 275.6)">2</text>
<text x="61.6" y="272.1" transform="rotate(-90 61.6 272.1)">S</text>
<text x="63.4" y="275.6" transform="rotate(-90 63.4 275.6)">3</text>
<text x="65.1" y="272.1" transform="rotate(-90 65.1 272.1)">S</text>
<text x="66.9" y="275.6" transform="rotate(-90 66.9 275.6)">4</text>
<text x="68.7" y="272.1" transform="rotate(-90 68.7 272.1)">G</text>
<text x="121.6" y="275.6" transform="rotate(-90 121.6 275.6)">1</text>
<text x="123.3" y="272.1" transform="rotate(-90 123.3 272.1)">S</text>
<text x="125.1" y="275.6" transform="rotate(-90 125.1 275.6)">2</text>
<text x="126.9" y="272.1" transform="rotate(-90 126.9 272.1)">S</text>
<text x="128.6" y="275.6" transform="rotate(-90 128.6 275.6)">3</text>
<text x="130.4" y="272.1" transform="rotate(-90 130.4 272.1)">S</text>
<text x="132.2" y="275.6" transform="rotate(-90 132.2 275.6)">4</text>
<text x="133.9" y="272.1" transform="rotate(-90 133.9 272.1)">G</text>
<text x="197.4" y="275.6" transform="rotate(-90 197.4 275.6)">1</text>
<text x="199.2" y="272.1" transform="rotate(-90 199.2 272.1)">S</text>
<text x="200.9" y="275.6" transform="rotate(-90 200.9 275.6)">2</text>
<text x="202.7" y="272.1" transform="rotate(-90 202.7 272.1)">S</text>
<text x="204.5" y="275.6" transform="rotate(-90 204.5 275.6)">3</text>
<text x="206.2" y="272.1" transform="rotate(-90 206.2 272.1)">S</text>
<text x="208" y="275.6" transform="rotate(-90 208 275.6)">4</text>
<text x="209.8" y="272.1" transform="rotate(-90 209.8 272.1)">G</text>
<text x="82.1" y="281.3">HOA</text>
<text x="147.3" y="281.3">HOB</text>
<text x="223.2" y="281.3">HOC</text>
<text x="48.5" y="286.6">VSA</text>
<text x="63.5" y="287.2">1</text>
<text x="113.8" y="286.6">VSB</text>
<text x="128.7" y="287.2">1</text>
<text x="187.9" y="286.6">VSC</text>
<text x="204.6" y="287.2">1</text>
<text x="67.9" y="288.6">1</text>
<text x="133.2" y="288.6">1</text>
<text x="209.1" y="288.6">1</text>
<text x="52.8" y="301.4" transform="rotate(-90 52.8 301.4)">9</text>
<text x="54.5" y="305.4" transform="rotate(-90 54.5 305.4)">D</text>
<text x="56.3" y="301.4" transform="rotate(-90 56.3 301.4)">8</text>
<text x="58.1" y="305.4" transform="rotate(-90 58.1 305.4)">D</text>
<text x="59.8" y="301.4" transform="rotate(-90 59.8 301.4)">7</text>
<text x="61.6" y="305.4" transform="rotate(-90 61.6 305.4)">D</text>
<text x="63.4" y="301.4" transform="rotate(-90 63.4 301.4)">6</text>
<text x="65.1" y="305.4" transform="rotate(-90 65.1 305.4)">D</text>
<text x="66.9" y="301.4" transform="rotate(-90 66.9 301.4)">5</text>
<text x="68.7" y="305.4" transform="rotate(-90 68.7 305.4)">D</text>
<text x="118" y="301.4" transform="rotate(-90 118 301.4)">9</text>
<text x="119.8" y="305.4" transform="rotate(-90 119.8 305.4)">D</text>
<text x="121.6" y="301.4" transform="rotate(-90 121.6 301.4)">8</text>
<text x="123.3" y="305.4" transform="rotate(-90 123.3 305.4)">D</text>
<text x="125.1" y="301.4" transform="rotate(-90 125.1 301.4)">7</text>
<text x="126.9" y="305.4" transform="rotate(-90 126.9 305.4)">D</text>
<text x="128.6" y="301.4" transform="rotate(-90 128.6 301.4)">6</text>
<text x="130.4" y="305.4" transform="rotate(-90 130.4 305.4)">D</text>
<text x="132.2" y="301.4" transform="rotate(-90 132.2 301.4)">5</text>
<text x="133.9" y="305.4" transform="rotate(-90 133.9 305.4)">D</text>
<text x="193.9" y="301.4" transform="rotate(-90 193.9 301.4)">9</text>
<text x="195.7" y="305.4" transform="rotate(-90 195.7 305.4)">D</text>
<text x="197.4" y="301.4" transform="rotate(-90 197.4 301.4)">8</text>
<text x="199.2" y="305.4" transform="rotate(-90 199.2 305.4)">D</text>
<text x="200.9" y="301.4" transform="rotate(-90 200.9 301.4)">7</text>
<text x="202.7" y="305.4" transform="rotate(-90 202.7 305.4)">D</text>
<text x="204.5" y="301.4" transform="rotate(-90 204.5 301.4)">6</text>
<text x="206.2" y="305.4" transform="rotate(-90 206.2 305.4)">D</text>
<text x="208" y="301.4" transform="rotate(-90 208 301.4)">5</text>
<text x="209.8" y="305.4" transform="rotate(-90 209.8 305.4)">D</text>
<text x="56.3" y="317.9" transform="rotate(-90 56.3 317.9)">1</text>
<text x="58.1" y="314.4" transform="rotate(-90 58.1 314.4)">S</text>
<text x="59.8" y="317.9" transform="rotate(-90 59.8 317.9)">2</text>
<text x="61.6" y="314.4" transform="rotate(-90 61.6 314.4)">S</text>
<text x="63.4" y="317.9" transform="rotate(-90 63.4 317.9)">3</text>
<text x="65.1" y="314.4" transform="rotate(-90 65.1 314.4)">S</text>
<text x="66.9" y="317.9" transform="rotate(-90 66.9 317.9)">4</text>
<text x="68.7" y="314.4" transform="rotate(-90 68.7 314.4)">G</text>
<text x="121.6" y="317.9" transform="rotate(-90 121.6 317.9)">1</text>
<text x="123.3" y="314.4" transform="rotate(-90 123.3 314.4)">S</text>
<text x="125.1" y="317.9" transform="rotate(-90 125.1 317.9)">2</text>
<text x="126.9" y="314.4" transform="rotate(-90 126.9 314.4)">S</text>
<text x="128.6" y="317.9" transform="rotate(-90 128.6 317.9)">3</text>
<text x="130.4" y="314.4" transform="rotate(-90 130.4 314.4)">S</text>
<text x="132.2" y="317.9" transform="rotate(-90 132.2 317.9)">4</text>
<text x="133.9" y="314.4" transform="rotate(-90 133.9 314.4)">G</text>
<text x="197.4" y="317.9" transform="rotate(-90 197.4 317.9)">1</text>
<text x="199.2" y="314.4" transform="rotate(-90 199.2 314.4)">S</text>
<text x="200.9" y="317.9" transform="rotate(-90 200.9 317.9)">2</text>
<text x="202.7" y="314.4" transform="rotate(-90 202.7 314.4)">S</text>
<text x="204.5" y="317.9" transform="rotate(-90 204.5 317.9)">3</text>
<text x="206.2" y="314.4" transform="rotate(-90 206.2 314.4)">S</text>
<text x="208" y="317.9" transform="rotate(-90 208 317.9)">4</text>
<text x="209.8" y="314.4" transform="rotate(-90 209.8 314.4)">G</text>
<text x="82.1" y="323.7">LOA</text>
<text x="147.3" y="323.7">LOB</text>
<text x="223.2" y="325.4">LOC</text>
</g>
<g font-size="3.2">
<text x="376.6" y="44.6" transform="rotate(-90 376.6 44.6)">1</text>
<text x="380.9" y="44.6" transform="rotate(-90 380.9 44.6)">2</text>
<text x="384.4" y="44.6" transform="rotate(-90 384.4 44.6)">3</text>
<text x="387.9" y="44.6" transform="rotate(-90 387.9 44.6)">4</text>
<text x="64.8" y="84.3">17</text>
<text x="70.3" y="86.1">GND/AGND/Vref-</text>
<text x="217.2" y="152.8">1</text>
<text x="217.2" y="159.8">3</text>
<text x="217.2" y="156.3">2</text>
<text x="347.3" y="250.9" transform="rotate(-90 347.3 250.9)">GND</text>
<text x="345.6" y="254.4" transform="rotate(-90 345.6 254.4)">1</text>
</g>
<g font-size="3.2" fill="#f00">
<text x="64.8" y="77.3">15</text>
<text x="70.3" y="79">VCC/AVCC</text>
<text x="269.7" y="184.9">4</text>
<text x="273.2" y="186.6">VCC</text>
</g>
</svg>
